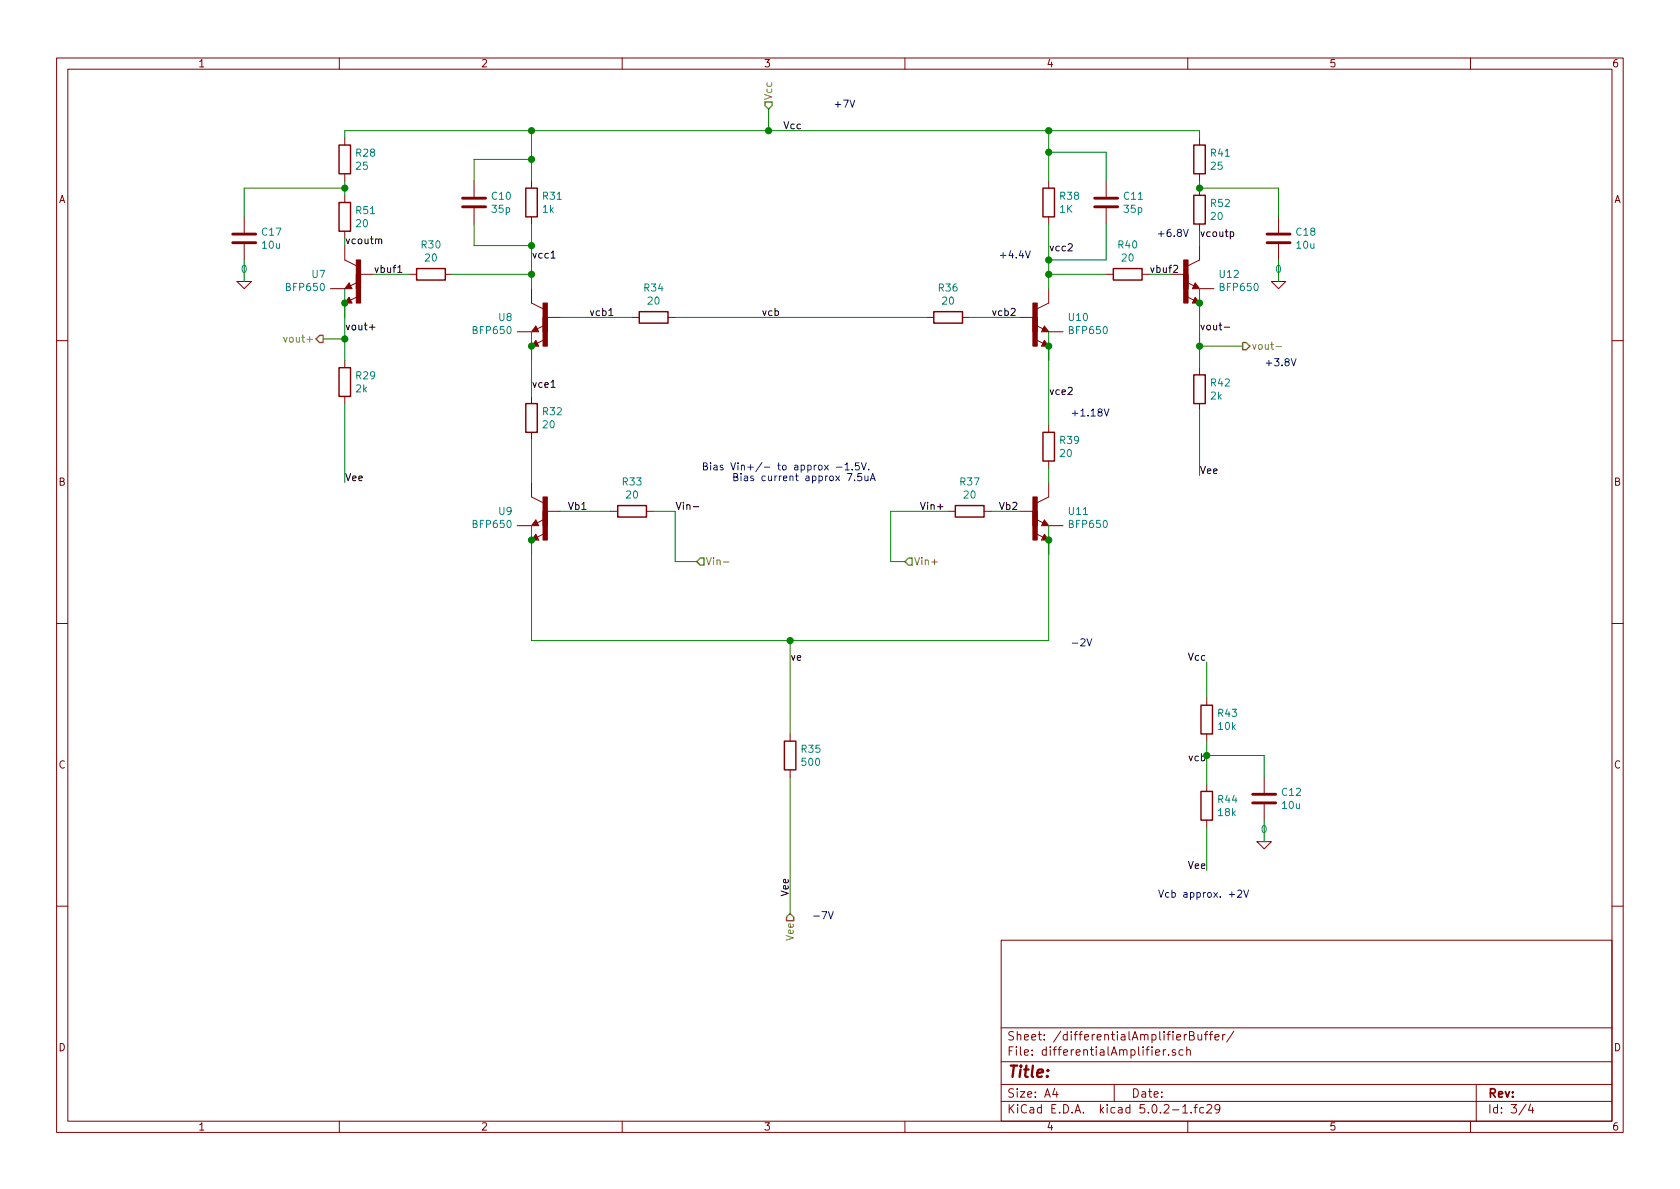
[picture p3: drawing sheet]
<svg xmlns="http://www.w3.org/2000/svg" width="297mm" height="210mm" viewBox="0 0 297 210" stroke-linecap="round" stroke-linejoin="round" font-family="sans-serif">
<g fill="none" stroke="#840000" stroke-width=".18">
<path d="M10 10.3h277v189.9h-277zM12 12.2h273v186.1h-273zM60 10.3v1.9M110 10.3v1.9M160 10.3v1.9M210 10.3v1.9M260 10.3v1.9M43.2 38.3v2.8M61 24.4v1.2M61 30.7v1.3M61 34.5v1.3M83.8 32v2.8"/>
<path d="M83.8 36.8v2.8M94 32v1.3M94 38.3v1.3M185.4 32v1.3M185.4 38.3v1.3M195.6 32v2.8M195.6 36.8v2.8M212.1 24.4v1.2M212.1 30.7v1.3M212.1 33.3v1.2M212.1 39.6v1.3M226.1 38.3v2.8"/>
<path d="M41.9 49.8h2.5l-1.2 1.2zM43.2 43.2v2.8M58.4 51h3.8l-.5-1-.7 1M61 43.4v2.6l2 1M61 40.9v1.3M61 53.6v2.5M61.7 52.6l.5 1h-1.2zM63.2 52.5l-1.2 .6M63.2 49.9l-1.2 .6M63.5 48.5h2.5M72.4 48.5h1.3M78.7 48.5h1.3"/>
<path d="M91.4 58.7h3.8l-.5-1-.7 1M94 51v2.6l2 1M96.2 57.6l-1.2 .6M96.5 56.1h2.6M111.8 56.1h1.2M118.1 56.1h1.3M163.8 56.1h1.3M170.2 56.1h1.2M180.3 56.1h2.6M183.2 57.6l1.2 .6M185.4 51v2.6l-2 1M185.4 58.7l-.7-1-.6 1h3.9"/>
<path d="M195.6 48.5h1.2M201.9 48.5h1.3M207 48.5h2.5M209.9 52.5l1.2 .6M209.9 49.9l1.2 .6M211.3 52.6l.8 1h-1.3zM212.1 51l-.8-1-.5 1h3.8M212.1 43.4v2.6l-2 1M212.1 53.6v2.5M224.8 49.8h2.5l-1.2 1.2zM226.1 43.2v2.8M10 60.2h2"/>
<path d="M61 63.7v1.3M61 70.1v1.3M94 61.2v2.5M94 70.1v1.3M94 76.4v1.3M94.7 60.2l.5 1h-1.2zM96.2 60.1l-1.2 .6M183.2 60.1l1.2 .6M184.7 60.2l.7 1h-1.3zM185.4 61.2v2.5M185.4 75.2v1.2M212.1 65v1.3"/>
<path d="M212.1 71.4v1.2M285 60.2h2M91.4 93h3.8l-.5-1.1-.7 1.1M94 85.3v2.6l2 1M94 95.5v2.5M94.7 94.5l.5 1h-1.2zM96.2 94.4l-1.2 .6M96.2 91.8l-1.2 .7M96.5 90.4h2.6M107.9 90.4h1.3M114.3 90.4h1.3M167.6 90.4h1.3"/>
<path d="M174 90.4h1.3M180.3 90.4h2.6M183.2 94.4l1.2 .6M183.2 91.8l1.2 .7M184.7 94.5l.7 1h-1.3zM185.4 93l-.7-1.1-.6 1.1h3.9M185.4 85.3v2.6l-2 1M185.4 81.5v1.3M185.4 95.5v2.5M10 110.3h2M285 110.3h2M139.7 129.8v1.3"/>
<path d="M139.7 136.1v1.3M213.4 123.4v1.3M213.4 129.8v1.3M213.4 138.7v1.2M223.5 137.4v2.8M213.4 145v1.3M222.2 148.8h2.6l-1.3 1.3zM223.5 142.2v2.8M10 160.2h2M177 166.3h108v32h-108zM285 160.2h2M60 198.3v1.9"/>
<path d="M110 198.3v1.9M160 198.3v1.9M177 194.8h108M177 191.8h108M177 187.8h108M177 181.8h108M186.5 192.5l-.4 1h1M186.8 193v1M197 191.8v3M204.3 186.1l.8-.1-.1-.3-.5-.1-.2 .2 .1 .7h.6M205.7 185.6v1M206.1 185.6l-.3 .1-.1 .2"/>
<path d="M206.6 186.5v.1M207.8 185.7l-.3-.1-.2 .2v.2l.5 .2v.3h-.5M209.1 195.8l.4-.5v1.5M209.1 196.8h.9M209.2 185.7l-.4-.1-.3 .3v.6l.3 .1 .4-.1M209.8 185.7l.2-.1 .4 .1 .1 .9M209.8 185.1v1.5M210 198.3v1.9M210.3 183.1l.7-.1 .1-.3-.1-.2-.7-.1v1.5h.6l.3-.3a.41 .41 0 0 0-.4-.5M210.6 196.7v.1M211.1 195.8h.6M211.7 195.3l-.4 .2v1.3"/>
<path d="M211.8 182.9v.8a.39 .39 0 0 0 .7 .1M212.5 182.9v1M212.8 195.9l-.4-.1-.3 .3 .1 .6 .2 .1 .4-.1M213 182.9h.5M213.4 195.5l.2-.2h.4l.2 .5-.9 1h.9M213.5 182.4l-.3 .2v1.3M213.8 182.9h.6M214.4 182.4l-.3 .1-.1 .1v1.3M214.8 183.4l.7-.1v-.3l-.5-.1-.2 .2 .1 .7h.6M215.7 196l-.2 .2a.48 .48 0 0 1-.6-.1v-.6a.48 .48 0 0 1 .6-.1l.1 .1a1.19 1.19 0 0 1-.2 1.2l-.4 .1M216.2 182.9v1M216.6 182.9l-.3 .1-.1 .2"/>
<path d="M218.2 182.3l-1.3 2M260 198.3v1.9M261 191.8v6.5M269.8 195.2l-1.2 2M270.6 195.2l-.3 1.1h.9M271 195.8v1"/>
</g>
<g fill="#840000" stroke="#840000" stroke-width=".18">
<path d="M182.6 90.4h.8v5.1h-.8z"/>
<path d="M182.6 87.9h.8v5.1h-.8z"/>
<path d="M182.6 56.1h.8v5.1h-.8z"/>
<path d="M182.6 53.6h.8v5.1h-.8z"/>
<path d="M96 56.1h.8v5.1h-.8z"/>
<path d="M96 53.6h.8v5.1h-.8z"/>
<path d="M96 90.4h.8v5.1h-.8z"/>
<path d="M96 87.9h.8v5.1h-.8z"/>
<path d="M209.3 48.5h.8v5.1h-.8z"/>
<path d="M209.3 46h.8v5h-.8z"/>
<path d="M63 48.5h.8v5.1h-.8z"/>
<path d="M63 46h.8v5h-.8z"/>
</g>
<g fill="none" stroke="#840000" stroke-width=".25">
<path d="M59.9 25.6h2.1v5.1h-2.1zM59.9 35.8h2.1v5.1h-2.1zM93 33.3h2v5h-2zM184.4 33.3h2v5h-2zM211.1 25.6h2v5.1h-2zM211.1 34.5h2v5.1h-2zM61.7 53.1l-.1 .2h.4l-.3-.5-.5 .7h.8M61.7 50.5l-.1 .3h.4l-.3-.5-.5 .6h.8M73.7 47.5h5v2h-5zM94.7 58.2l-.1 .2h.4l-.3-.5-.5 .6h.8M113 55.1h5.1v2h-5.1zM165.1 55.1h5.1v2h-5.1z"/>
<path d="M184.7 58.2l.1 .2h-.4l.3-.5 .5 .6h-.8M196.8 47.5h5.1v2h-5.1zM211.3 53.1l.2 .2h-.4l.2-.5 .5 .7h-.7M211.3 50.5l.2 .3h-.4l.2-.5 .5 .6h-.7M59.9 65h2.1v5.1h-2.1zM93 71.4h2v5h-2zM94.7 60.7l-.1 .3h.4l-.3-.6-.5 .7h.8M184.4 76.4h2v5.1h-2zM184.7 60.7l.1 .3h-.4l.3-.6 .5 .7h-.8M211.1 66.3h2v5.1h-2zM94.7 95l-.1 .2h.4l-.3-.5-.5 .7h.8M94.7 92.5l-.1 .2h.4l-.3-.5-.5 .6h.8"/>
<path d="M109.2 89.4h5.1v2h-5.1zM168.9 89.4h5.1v2h-5.1zM184.7 95l.1 .2h-.4l.3-.5 .5 .7h-.8M184.7 92.5l.1 .2h-.4l.3-.5 .5 .6h-.8M138.7 131.1h2v5h-2zM212.3 124.7h2.1v5.1h-2.1zM212.3 139.9h2.1v5.1h-2.1z"/>
</g>
<g fill="none" stroke="#008400" stroke-width=".18">
<path d="M135.9 19.3v3.8M61 24.4v-1.3h151.1v1.3M61 32v2.5M61 33.3h-17.8v5M83.8 39.6v3.8h10.2M94 23.1v8.9M94 39.6v11.4M94 28.2h-10.2v3.8M185.4 23.1v8.9M185.4 39.6v11.4M185.4 26.9h10.2v5.1M195.6 39.6v6.4h-10.2"/>
<path d="M212.1 32v1.3h14v5M43.2 46v3.8M57.1 59.9h3.9M61 51v12.7M66 48.5h6.4M80 48.5h14M94 58.7v11.4M99.1 56.1h12.7M119.4 56.1h44.4M171.4 56.1h8.9M185.4 58.7v16.5M185.4 48.5h10.2"/>
<path d="M203.2 48.5h3.8M212.1 40.9v2.5M212.1 51v14M226.1 46v3.8M61 71.4v13.9M94 77.7v7.6M212.1 72.6v11.5M212.1 61.2h7.6M94 93v20.3h91.4v-20.3M99.1 90.4h8.8M115.6 90.4h3.8v8.9h3.8M167.6 90.4h-10.1v8.9h2.5"/>
<path d="M175.3 90.4h5M185.4 82.8v2.5M139.7 113.3v16.5M213.4 117.1v6.3M139.7 137.4v24.1M213.4 131.1v7.6M213.4 133.6h10.1v3.8M213.4 146.3v7.6M223.5 145v3.8"/>
</g>
<path d="M65.3 57.9h1M67 42.4l.1-.1h.3l.1 .8M70.3 47.3l.4-.4v1.3M70.3 48.2h.8M97.4 45.6h.7M107.6 55.8h.8M207.5 47l.5-.1 .2 .4-.8 .9h.8M216.5 57.9h.9M217.5 41h.4l.2 .2-.1 .6h-.5M97.4 68.5h.7M122.6 89.6h.9M165.8 89.6h.9" fill="none" stroke="#000" stroke-width=".18"/>
<g fill="#008400" stroke="#008400" stroke-width=".25">
<circle cx="94" cy="23.1" r=".51"/>
<circle cx="139.7" cy="113.3" r=".51"/>
<circle cx="185.4" cy="26.9" r=".51"/>
<circle cx="185.4" cy="46" r=".51"/>
<circle cx="94" cy="28.2" r=".51"/>
<circle cx="94" cy="43.4" r=".51"/>
<circle cx="185.4" cy="23.1" r=".51"/>
<circle cx="185.4" cy="48.5" r=".51"/>
<circle cx="94" cy="48.5" r=".51"/>
<circle cx="61" cy="59.9" r=".51"/>
<circle cx="212.1" cy="61.2" r=".51"/>
<circle cx="213.4" cy="133.6" r=".51"/>
<circle cx="212.1" cy="53.6" r=".51"/>
<circle cx="185.4" cy="61.2" r=".51"/>
<circle cx="94" cy="61.2" r=".51"/>
<circle cx="61" cy="53.6" r=".51"/>
<circle cx="94" cy="95.5" r=".51"/>
<circle cx="185.4" cy="95.5" r=".51"/>
<circle cx="135.9" cy="23.1" r=".51"/>
<circle cx="61" cy="33.3" r=".51"/>
<circle cx="212.1" cy="33.3" r=".51"/>
</g>
<path d="M81.8 36.6h4.1M81.8 35h4.1M193.5 36.6h4.1M193.5 35h4.1M41.1 42.9h4.1M41.1 41.4h4.1M224 42.9h4.1M224 41.4h4.1M221.5 142h4.1M221.5 140.5h4.1" fill="none" stroke="#840000" stroke-width=".51"/>
<path d="M135.3 18h1.2v.7l-.6 .6-.6-.6zM55.9 59.9l.6-.6h.6v1.3h-.6zM219.7 60.6h.6l.7 .6-.7 .6h-.6zM123.8 98.7h.7v1.2h-.7l-.6-.6zM160.7 98.7h.6v1.2h-.6l-.7-.6zM139.7 161.5l.6 .7v.6h-1.2v-.6z" fill="none" stroke="#848400" stroke-width=".25"/>
<path d="M50.2 59.7l.3 .8 .2-.8M225.6 61.3h1M127.9 99.4h1M164.7 99.4h1" fill="none" stroke="#848400" stroke-width=".18"/>
<g fill="none" stroke="#0000c2" stroke-width=".18">
<path d="M150.3 17.7l.4 1.3 .4-1.3M181.3 44.4l.4 1.2 .5-1.2M209.2 40.6l.5 1.2 .4-1.2M195.2 72.3l.5 1.3 .4-1.3M228.3 63.4l.4 1.3 .5-1.3M124.4 82.4h.5l.1-.2v-.2l-.6-.2v1.3h.5l.1-.1 .1-.3-.3-.3M125.7 81.8v.2M125.7 82.3v.8M126.2 82.3h.5l.1 .8M126.8 82.6h-.4l-.2 .2v.3h.6M127.8 82.3h-.3l-.2 .1 .1 .2 .4 .1v.4h-.5M129.2 81.8l.4 1.3 .4-1.3"/>
<path d="M129.7 84.3h.6l.1-.2v-.2l-.7-.2v1.3h.5l.2-.1 .1-.3-.3-.3M130.5 81.8v.2M130.5 82.3v.8M131 83.7v.2M131 84.2v.8M131.1 82.4l.2-.1h.3v.8M131.1 82.3v.8M131.6 84.2h.5l.1 .8M132.2 84.5h-.5l-.1 .2v.3h.6M153.9 85l.4-1.3 .4 1.3M154 84.7h.6M192.2 112.9l.4 1.3 .4-1.3"/>
<path d="M204.9 157.4l.4 1.3 .4-1.3M206.7 157.9l-.4-.1-.2 .3 .1 .5h.5M146.5 161.2l.4 1.3 .4-1.3"/>
</g>
<text font-size="2.8" fill="#840000" x="178" y="190.5">Title:</text>
<g font-size="2.1" fill="#840000">
<text x="178" y="184">Sheet: /differentialAmplifierBuffer/</text>
<text x="178" y="186.7">File: differentialAmplifier.sch</text>
<text x="178" y="196.9">KiCad E.D.A. kicad 5.0.2-1.fc29</text>
<text x="178" y="194.1">Size: A4</text>
<text x="200" y="194.1">Date:</text>
<text x="263" y="194.1">Rev:</text>
<text x="263" y="196.9">Id: 3/4</text>
</g>
<g font-size="1.8" fill="#840000">
<text x="35" y="11.9">1</text>
<text x="85" y="11.9">2</text>
<text x="135" y="11.9">3</text>
<text x="185" y="11.9">4</text>
<text x="235" y="11.9">5</text>
<text x="285" y="11.9">6</text>
<text x="10.4" y="35.9">A</text>
<text x="285.4" y="35.9">A</text>
<text x="10.4" y="85.9">B</text>
<text x="285.4" y="85.9">B</text>
<text x="10.4" y="135.9">C</text>
<text x="285.4" y="135.9">C</text>
<text x="10.4" y="185.9">D</text>
<text x="285.4" y="185.9">D</text>
<text x="35" y="199.9">1</text>
<text x="85" y="199.9">2</text>
<text x="135" y="199.9">3</text>
<text x="185" y="199.9">4</text>
<text x="235" y="199.9">5</text>
<text x="285" y="199.9">6</text>
</g>
<g font-size="1.8" fill="#848400">
<text x="136.5" y="17.8" transform="rotate(-90 136.5 17.8)">Vcc</text>
<text x="50.9" y="60.6">vout+</text>
<text x="221.2" y="61.8">vout-</text>
<text x="124.7" y="99.9">Vin-</text>
<text x="161.5" y="99.9">Vin+</text>
<text x="140.3" y="166.2" transform="rotate(-90 140.3 166.2)">Vee</text>
</g>
<g font-size="1.8">
<text x="138.4" y="22.9">Vcc</text>
<text x="212.1" y="41.9">vcoutp</text>
<text x="94" y="45.7">vcc1</text>
<text x="185.4" y="44.4">vcc2</text>
<text x="66" y="48.3">vbuf1</text>
<text x="203.2" y="48.3">vbuf2</text>
<text x="61" y="58.4">vout+</text>
<text x="104.1" y="55.9">vcb1</text>
<text x="134.6" y="55.9">vcb</text>
<text x="175.3" y="55.9">vcb2</text>
<text x="212.1" y="58.4">vout-</text>
<text x="94" y="68.6">vce1</text>
<text x="185.4" y="69.8">vce2</text>
<text x="212.1" y="83.8">Vee</text>
<text x="61" y="85.1">Vee</text>
<text x="100.3" y="90.2">Vb1</text>
<text x="119.4" y="90.2">Vin-</text>
<text x="162.6" y="90.2">Vin+</text>
<text x="176.5" y="90.2">Vb2</text>
<text x="139.7" y="116.8">ve</text>
<text x="210.2" y="116.8">Vcc</text>
<text x="210.3" y="134.6">vcb</text>
<text x="210.2" y="153.7">Vee</text>
<text x="139.4" y="158.3" transform="rotate(-90 139.4 158.3)">Vee</text>
</g>
<g font-size="1.8" fill="#0000c2">
<text x="147.3" y="19">+7V</text>
<text x="204.5" y="41.9">+6.8V</text>
<text x="176.5" y="45.7">+4.4V</text>
<text x="223.5" y="64.8">+3.8V</text>
<text x="189.2" y="73.7">+1.18V</text>
<text x="131.6" y="83.2">Bias Vin+/- to approx -1.5V.</text>
<text x="132.9" y="85.1">Bias current approx 7.5uA</text>
<text x="189.2" y="114.3">-2V</text>
<text x="207.2" y="158.7">Vcb approx. +2V</text>
<text x="143.5" y="162.6">-7V</text>
</g>
<g font-size="1.8" fill="#008484">
<text x="63" y="27.7">R28</text>
<text x="214.1" y="27.7">R41</text>
<text x="63" y="30">25</text>
<text x="87" y="35.3">C10</text>
<text x="96" y="35.3">R31</text>
<text x="187.5" y="35.3">R38</text>
<text x="198.8" y="35.3">C11</text>
<text x="214.2" y="30">25</text>
<text x="46.4" y="41.7">C17</text>
<text x="63" y="37.9">R51</text>
<text x="63" y="40.2">20</text>
<text x="87.1" y="37.6">35p</text>
<text x="96" y="37.6">1k</text>
<text x="187.4" y="37.6">1K</text>
<text x="198.8" y="37.6">35p</text>
<text x="214.1" y="36.6">R52</text>
<text x="214.2" y="38.9">20</text>
<text x="229.3" y="41.7">C18</text>
<text x="46.4" y="44">10u</text>
<text x="74.6" y="43.9">R30</text>
<text x="75.2" y="46.2">20</text>
<text x="197.8" y="43.9">R40</text>
<text x="198.4" y="46.2">20</text>
<text x="229.3" y="44">10u</text>
<text x="42.7" y="48.3">0</text>
<text x="50.7" y="51.5">BFP650</text>
<text x="55.2" y="49.1">U7</text>
<text x="113.9" y="51.6">R34</text>
<text x="114.6" y="53.9">20</text>
<text x="166" y="51.6">R36</text>
<text x="166.7" y="53.9">20</text>
<text x="215.7" y="49.1">U12</text>
<text x="215.8" y="51.5">BFP650</text>
<text x="225.6" y="48.3">0</text>
<text x="83.8" y="59.1">BFP650</text>
<text x="88.2" y="56.8">U8</text>
<text x="189" y="56.8">U10</text>
<text x="189.2" y="59.1">BFP650</text>
<text x="63" y="69.4">2k</text>
<text x="63" y="67.1">R29</text>
<text x="214.1" y="70.7">2k</text>
<text x="214.1" y="68.3">R42</text>
<text x="96" y="73.4">R32</text>
<text x="96.1" y="75.7">20</text>
<text x="187.5" y="78.5">R39</text>
<text x="187.5" y="80.8">20</text>
<text x="110.1" y="85.8">R33</text>
<text x="110.8" y="88.2">20</text>
<text x="169.8" y="85.8">R37</text>
<text x="170.5" y="88.2">20</text>
<text x="83.8" y="93.4">BFP650</text>
<text x="88.2" y="91.1">U9</text>
<text x="189" y="91.1">U11</text>
<text x="189.2" y="93.4">BFP650</text>
<text x="215.4" y="126.8">R43</text>
<text x="215.5" y="129.1">10k</text>
<text x="141.8" y="133.1">R35</text>
<text x="141.9" y="135.4">500</text>
<text x="215.4" y="142">R44</text>
<text x="226.7" y="140.7">C12</text>
<text x="226.8" y="143">10u</text>
<text x="215.5" y="144.3">18k</text>
<text x="223" y="147.3">0</text>
</g>
<text font-size="1.8" fill="#008400" x="61" y="43.2">vcoutm</text>
</svg>
